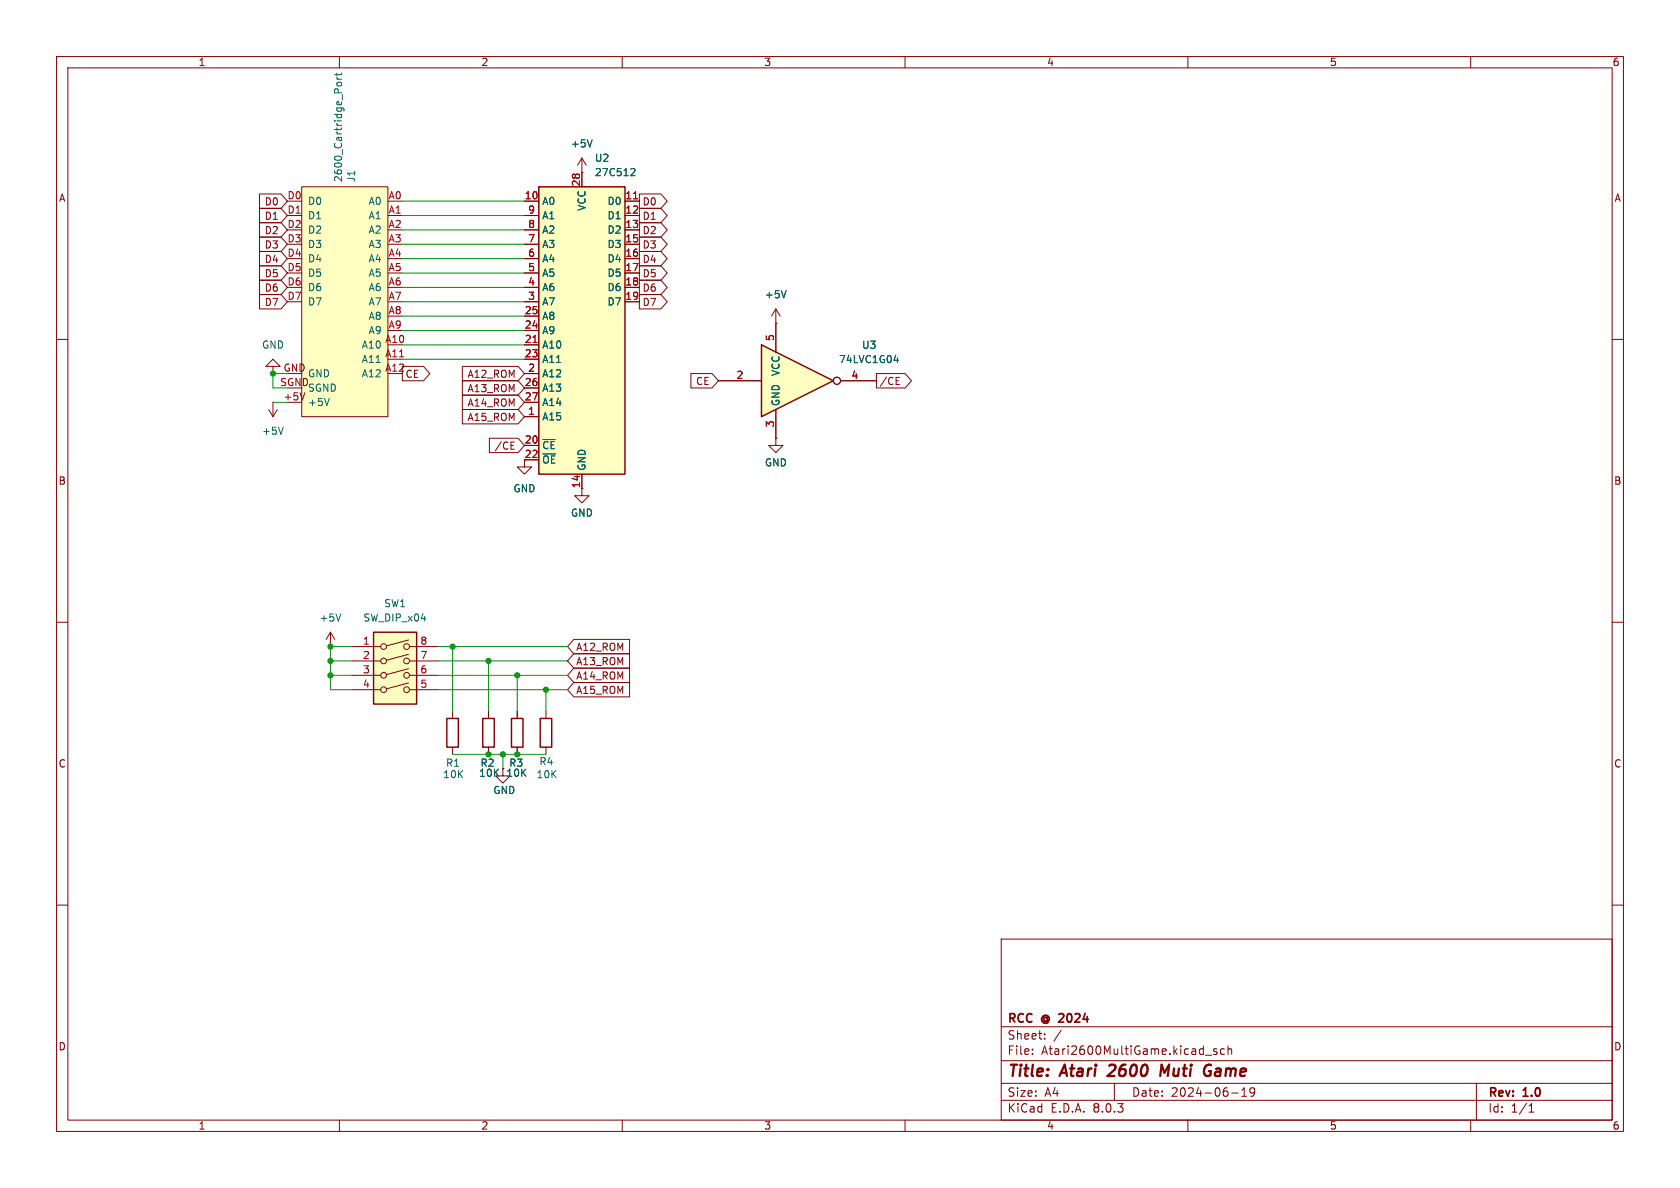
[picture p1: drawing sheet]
<svg xmlns="http://www.w3.org/2000/svg" width="297mm" height="210mm" viewBox="0 0 297 210" stroke-linecap="round" stroke-linejoin="round" font-family="sans-serif">
<g fill="none" stroke="#840000" stroke-width=".18">
<path d="M10 10h277v190h-277zM12 12h273v186h-273zM60 10v2M110 10v2M160 10v2M210 10v2M260 10v2M10 60h2M285 60h2M47.5 72.4l.8 1.3M48.3 71.1h.1M48.3 64.8h-1.3l1.3-1.3 1.2 1.3h-1.2v1.2"/>
<path d="M48.3 66h.1M48.3 71.1v2.6M49 72.4l-.7 1.3M137.2 77.5v1.2h1.2l-1.2 1.3-1.3-1.3h1.3M137.2 77.5h.1M92.7 81.3v1.3h1.3l-1.3 1.2-1.3-1.2h1.3M102.9 86.4v1.2h1.2l-1.2 1.3-1.3-1.3h1.3M10 110h2M285 110h2M80 125.7v1.3M80 132.1v1.3M88.9 135.9v1.3h1.3l-1.3 1.2-1.3-1.2h1.3"/>
<path d="M88.9 135.9h.1M96.5 125.7v1.3M96.5 132.1v1.3M10 160h2M285 160h2M177 166h108v32h-108zM60 198v2M110 198v2M160 198v2M177 194.5h108M177 191.5h108M177 187.5h108"/>
<path d="M177 181.5h108M182.5 186.3v.1M182.5 185.5v.1M184.7 183.6v.1M184.7 182.8v.1M187.6 182.1l-1.3 2M197 191.5v3M210 198v2M213.1 186.5h1.1M215.1 185.5l-.4-.1-.2 .2 .1 .2 .5 .2v.3h-.6M216.5 185.5l-.5-.1-.3 .3v.4l.2 .2h.6M217.1 185.5l.2-.1 .4 .1v.9"/>
<path d="M217.1 184.9v1.5M217.7 193.2h1.2M219.5 193.8h.9M219.5 192.7l.5-.4v1.5M221.8 192.9l-.3 .3h-.3l-.2-.3 .1-.5 .4-.1 .2 .1a.99 .99 0 0 1-.3 1.4h-.3M260 198v2M261 191.5v6.5M270.3 196.6h.9M270.3 195.5l.4-.4v1.5"/>
</g>
<path d="M197.1 189.1l-1.3 1.1h1.2M206.7 188.2l-.9 1.4-.4-1.4-.3 2M213.6 188.2l.5 .1M213.7 189.4h.4l-.1 .6-.4 .2" fill="none" stroke="#840000" stroke-width=".4"/>
<path d="M79 127h2v5.1h-2zM95.5 127h2v5.1h-2z" fill="none" stroke="#840000" stroke-width=".25"/>
<path d="M50.1 75.5l-.4 1.3" fill="none" stroke="#006464" stroke-width=".18"/>
<path d="M66 111.8h7.7v12.7h-7.7z" fill="#ffffc2"/>
<g fill="none" stroke="#840000" stroke-width=".18">
<path d="M58.4 114.3h.1M58.4 111.8l-.7 1.2M58.4 111.8v2.5M58.4 111.8l.8 1.2M62.2 114.3h5.1M62.2 116.8h5.1M62.2 119.4h5.1M72.2 118.2l-3.9 1.1M72.2 115.7l-3.9 1M72.2 113.1l-3.9 1.1M72.4 114.3h5.1M72.4 116.8h5.1"/>
<path d="M72.4 119.4h5.1M62.2 121.9h5.1M72.2 120.7l-3.9 1.1M72.4 121.9h5.1"/>
<circle cx="67.8" cy="119.4" r=".51"/>
<circle cx="67.8" cy="116.8" r=".51"/>
<circle cx="67.8" cy="114.3" r=".51"/>
<circle cx="71.9" cy="116.8" r=".51"/>
<circle cx="71.9" cy="114.3" r=".51"/>
<circle cx="71.9" cy="119.4" r=".51"/>
<circle cx="67.8" cy="121.9" r=".51"/>
<circle cx="71.9" cy="121.9" r=".51"/>
</g>
<path d="M66 111.8h7.7v12.7h-7.7z" fill="none" stroke="#840000" stroke-width=".25"/>
<path d="M60.2 108.5l-.4 1.3" fill="none" stroke="#006464" stroke-width=".18"/>
<path d="M134.6 61l12.7 6.3-12.7 6.4z" fill="#ffffc2"/>
<path d="M134.6 61l12.7 6.3-12.7 6.4zM85.3 127h2.1v5.1h-2.1zM90.4 127h2.1v5.1h-2.1z" fill="none" stroke="#840000" stroke-width=".25"/>
<g fill="none" stroke="#840000" stroke-width=".18">
<path d="M137.2 57.2h.1M137.2 54.6v7.6M137.2 54.6l.7 1.3M137.2 54.6l-.8 1.3M127 67.3h7.6M137.2 72.4v5.1M148.6 67.3h6.3M86.4 125.7v1.3M86.4 132.1v1.3M91.4 125.7v1.3M91.4 132.1v1.3"/>
<circle cx="148" cy="67.3" r=".63"/>
</g>
<path d="M139 51.4l-.4 1.2M158.1 63.7h.7M158.7 63.3v.8" fill="none" stroke="#006464" stroke-width=".18"/>
<path d="M53.3 33h15.3v40.7h-15.3z" fill="#ffffc2"/>
<path d="M50.8 38.1h2.5M53.3 33h15.3v40.7h-15.3zM68.6 38.1h2.5M102.9 30.5h.1M102.9 27.9l-.8 1.3M102.9 27.9v2.6M102.9 27.9l.7 1.3" fill="none" stroke="#840000" stroke-width=".18"/>
<path d="M59.5 12.9v.5M59.5 13.6l.3 .4M59.5 14h.9M59.6 14.7l.6-.2 .1 .2 .1 .3-.2 .2h-.4l-.3-.2zM60.4 12.9l-.2 .3h-1.1M104.7 24.7l-.4 1.3M58.2 70.4l-.4 1.3" fill="none" stroke="#006464" stroke-width=".18"/>
<path d="M53.9 69.4l-.4 1.3" fill="none" stroke="#a90000" stroke-width=".18"/>
<path d="M95.2 33h15.3v50.8h-15.3z" fill="#ffffc2"/>
<path d="M95.2 33h15.3v50.8h-15.3z" fill="none" stroke="#840000" stroke-width=".25"/>
<g fill="none" stroke="#840000" stroke-width=".18">
<path d="M45.9 36.8h3.8l1.1 1.3-1.1 1.3h-3.8zM45.9 39.4h3.8l1.1 1.2-1.1 1.3h-3.8zM45.9 34.3h3.8l1.1 1.3-1.1 1.2h-3.8zM92.7 35.6h2.5M92.7 38.1h2.5M102.9 30.5h.1M102.9 30.5v2.5M110.5 35.6h2.5M110.5 38.1h2.5M113 34.3h3.8l1.2 1.3-1.2 1.2h-3.8zM113 36.8h3.8l1.2 1.3-1.2 1.3h-3.8zM113 39.4h3.8l1.2 1.2-1.2 1.3h-3.8z"/>
<path d="M45.9 52.1h3.8l1.1 1.2-1.1 1.3h-3.8zM45.9 47h3.8l1.1 1.3-1.1 1.2h-3.8zM45.9 44.4h3.8l1.1 1.3-1.1 1.3h-3.8zM45.9 41.9h3.8l1.1 1.3-1.1 1.3h-3.8zM45.9 49.5h3.8l1.1 1.3-1.1 1.3h-3.8zM92.7 40.6h2.5M92.7 43.2h2.5M92.7 45.7h2.5M92.7 48.3h2.5M92.7 50.8h2.5M92.7 53.3h2.5M92.7 58.4h2.5"/>
<path d="M92.7 55.9h2.5M110.5 40.6h2.5M110.5 43.2h2.5M110.5 45.7h2.5M110.5 48.3h2.5M110.5 50.8h2.5M110.5 53.3h2.5M113 44.4h3.8l1.2 1.3-1.2 1.3h-3.8zM113 47h3.8l1.2 1.3-1.2 1.2h-3.8zM113 41.9h3.8l1.2 1.3-1.2 1.3h-3.8zM113 49.5h3.8l1.2 1.3-1.2 1.3h-3.8zM113 52.1h3.8l1.2 1.2-1.2 1.3h-3.8z"/>
<path d="M137.2 57.2h.1M137.2 57.2v5M71.1 64.8h3.8l1.1 1.2-1.1 1.3h-3.8zM81.7 69.8h9.9l1.1 1.3-1.1 1.3h-9.9zM81.7 72.4h9.9l1.1 1.3-1.1 1.2h-9.9zM81.7 64.8h9.9l1.1 1.2-1.1 1.3h-9.9zM81.7 67.3h9.9l1.1 1.3-1.1 1.3h-9.9zM86.5 77.5h5.1l1.1 1.2-1.1 1.3h-5.1zM90.3 78.7h.5M90.3 79.4h.6M90.3 78.1h.6M92.7 73.7h2.5"/>
<path d="M92.7 66h2.5M92.7 78.7h2.5M92.7 61h2.5M92.7 63.5h2.5M92.7 68.6h2.5M92.7 71.1h2.5M122.1 66h3.8l1.1 1.3-1.1 1.3h-3.8zM127 67.3h7.6M137.2 77.5h.1M137.2 72.4v5.1M148.6 67.3h6.3M154.9 66h5.1l1.1 1.3-1.1 1.3h-5.1z"/>
<path d="M158.4 67.3h.4M158.4 68h.6M158.4 66.7h.6M92.7 81.3h2.5M102.9 83.8v2.6M101.4 115.6h9.9v2.5h-9.9l-1.1-1.3zM101.4 118.1h9.9v2.6h-9.9l-1.1-1.3zM101.4 113h9.9v2.6h-9.9l-1.1-1.3zM86.4 125.7v1.3M86.4 132.1v1.3M88.9 135.9h.1M91.4 125.7v1.3"/>
<path d="M91.4 132.1v1.3M101.4 120.6h9.9v2.6h-9.9l-1.1-1.3z"/>
<circle cx="148" cy="67.3" r=".63"/>
</g>
<path d="M112 35.1h.7M94.2 60.5h.7" fill="none" stroke="#a90000" stroke-width=".18"/>
<path d="M104.7 24.7l-.4 1.3M111.7 29.8l.4 .1 .2 .3-.8 .9h.8M139 51.4l-.4 1.2M158.1 63.7h.7M158.7 63.3v.8" fill="none" stroke="#006464" stroke-width=".18"/>
<g fill="none" stroke="#009600" stroke-width=".18">
<path d="M71.1 35.6h21.6M71.1 38.1h21.6M71.1 43.2h21.6M71.1 48.3h21.6M71.1 45.7h21.6M71.1 40.6h21.6M71.1 53.3h21.6M71.1 55.9h21.6M71.1 50.8h21.6M71.1 58.4h21.6M48.3 71.1h2.5M50.8 66h-2.5v2.6h2.5"/>
<path d="M71.1 61h21.6M71.1 63.5h21.6M58.4 116.8h3.8M58.4 119.4h3.8M62.2 114.3h-3.8v7.6h3.8M77.5 116.8h22.8M77.5 119.4h22.8M77.5 114.3h22.8M80 114.3v11.4M86.4 116.8v8.9M91.4 119.4v6.3M77.5 121.9h22.8"/>
<path d="M80 133.4h16.5M88.9 133.4v2.5M96.5 121.9v3.8"/>
</g>
<g fill="#009600" stroke="#009600" stroke-width=".18">
<circle cx="80" cy="114.3" r=".46"/>
<circle cx="86.4" cy="116.8" r=".46"/>
<circle cx="88.9" cy="133.4" r=".46"/>
<circle cx="86.4" cy="133.4" r=".46"/>
<circle cx="91.4" cy="133.4" r=".46"/>
<circle cx="58.4" cy="119.4" r=".46"/>
<circle cx="58.4" cy="114.3" r=".46"/>
<circle cx="58.4" cy="116.8" r=".46"/>
<circle cx="48.3" cy="66" r=".46"/>
<circle cx="96.5" cy="121.9" r=".46"/>
<circle cx="91.4" cy="119.4" r=".46"/>
</g>
<g font-size="2.8" fill="#840000">
<text x="178" y="190.9">Title:</text>
<text x="187.7" y="190.9">Atari</text>
<text x="196.8" y="190.9">2600</text>
<text x="206.8" y="190.9">Muti</text>
<text x="215.3" y="190.9">Game</text>
</g>
<g font-size="2.1" fill="#840000">
<text x="178" y="184">Sheet:</text>
<text x="178" y="181.2">RCC</text>
<text x="184.2" y="181.2">@ 2024</text>
<text x="178" y="186.7">File:</text>
<text x="184.1" y="186.7">Atari2600MultiGame.kicad_sch</text>
<text x="178" y="196.9">KiCad</text>
<text x="178" y="194.1">Size:</text>
<text x="184.7" y="194.1">A4</text>
<text x="185.7" y="196.9">E.D.A.</text>
<text x="193.3" y="196.9">8.0.3</text>
<text x="200" y="194.1">Date:</text>
<text x="207" y="194.1">2024-06-19</text>
<text x="263" y="194.3">Rev:</text>
<text x="263" y="196.9">Id:</text>
<text x="267.1" y="196.9">1/1</text>
<text x="269.4" y="194.3">1.0</text>
</g>
<g font-size="1.8" fill="#840000">
<text x="35" y="11.9">1</text>
<text x="85" y="11.9">2</text>
<text x="135" y="11.9">3</text>
<text x="185" y="11.9">4</text>
<text x="235" y="11.9">5</text>
<text x="285" y="11.9">6</text>
<text x="10.3" y="35.9">A</text>
<text x="285.3" y="35.9">A</text>
<text x="46.7" y="39.1">D1</text>
<text x="46.7" y="41.6">D2</text>
<text x="46.7" y="36.5">D0</text>
<text x="113.5" y="36.5">D0</text>
<text x="113.5" y="39.1">D1</text>
<text x="113.5" y="41.6">D2</text>
<text x="46.7" y="46.7">D4</text>
<text x="46.7" y="44.1">D3</text>
<text x="113.5" y="46.7">D4</text>
<text x="113.5" y="44.1">D3</text>
<text x="46.7" y="49.2">D5</text>
<text x="46.7" y="51.8">D6</text>
<text x="113.5" y="49.2">D5</text>
<text x="113.5" y="51.8">D6</text>
<text x="46.7" y="54.3">D7</text>
<text x="113.5" y="54.3">D7</text>
<text x="71.6" y="67">CE</text>
<text x="82.6" y="67">A12_ROM</text>
<text x="82.6" y="69.5">A13_ROM</text>
<text x="122.9" y="68.3">CE</text>
<text x="155.4" y="68.3">/CE</text>
<text x="82.6" y="72.1">A14_ROM</text>
<text x="82.6" y="74.6">A15_ROM</text>
<text x="87.3" y="79.7">/CE</text>
<text x="92.7" y="81">22</text>
<text x="10.3" y="85.9">B</text>
<text x="285.3" y="85.9">B</text>
<text x="101.8" y="117.8">A13_ROM</text>
<text x="101.8" y="115.3">A12_ROM</text>
<text x="101.8" y="122.9">A15_ROM</text>
<text x="101.8" y="120.3">A14_ROM</text>
<text x="10.3" y="135.9">C</text>
<text x="285.3" y="135.9">C</text>
<text x="10.3" y="185.9">D</text>
<text x="285.3" y="185.9">D</text>
<text x="35" y="199.9">1</text>
<text x="85" y="199.9">2</text>
<text x="135" y="199.9">3</text>
<text x="185" y="199.9">4</text>
<text x="235" y="199.9">5</text>
<text x="285" y="199.9">6</text>
</g>
<g font-size="1.8" fill="#006464">
<text x="100.8" y="26.3">+5V</text>
<text x="105.1" y="28.8">U2</text>
<text x="60.7" y="32.3" transform="rotate(-90 60.7 32.3)">2600_Cartridge_Port</text>
<text x="63" y="32.3" transform="rotate(-90 63 32.3)">J1</text>
<text x="105.1" y="31.3">27C512</text>
<text x="54.4" y="36.4">D0</text>
<text x="54.4" y="39">D1</text>
<text x="54.4" y="41.5">D2</text>
<text x="65.1" y="36.4">A0</text>
<text x="65.1" y="39">A1</text>
<text x="65.1" y="41.5">A2</text>
<text x="95.8" y="36.4">A0</text>
<text x="95.8" y="41.5">A2</text>
<text x="95.8" y="39">A1</text>
<text x="103.7" y="37.4" transform="rotate(-90 103.7 37.4)">VCC</text>
<text x="107.3" y="36.4">D0</text>
<text x="107.3" y="39">D1</text>
<text x="107.3" y="41.5">D2</text>
<text x="54.4" y="44">D3</text>
<text x="54.4" y="46.6">D4</text>
<text x="65.1" y="44">A3</text>
<text x="65.1" y="46.6">A4</text>
<text x="95.8" y="46.6">A4</text>
<text x="95.8" y="44">A3</text>
<text x="107.3" y="44">D3</text>
<text x="107.3" y="46.6">D4</text>
<text x="54.4" y="49.1">D5</text>
<text x="54.4" y="51.7">D6</text>
<text x="65.1" y="49.1">A5</text>
<text x="65.1" y="51.7">A6</text>
<text x="95.8" y="51.7">A6</text>
<text x="95.8" y="49.1">A5</text>
<text x="107.3" y="49.1">D5</text>
<text x="107.3" y="51.7">D6</text>
<text x="135.1" y="52.9">+5V</text>
<text x="54.4" y="54.2">D7</text>
<text x="65.1" y="54.2">A7</text>
<text x="65.1" y="56.7">A8</text>
<text x="65.1" y="59.3">A9</text>
<text x="95.8" y="59.3">A9</text>
<text x="95.8" y="56.7">A8</text>
<text x="95.8" y="54.2">A7</text>
<text x="107.3" y="54.2">D7</text>
<text x="46.2" y="61.8">GND</text>
<text x="63.9" y="61.8">A10</text>
<text x="63.9" y="64.4">A11</text>
<text x="95.8" y="61.8">A10</text>
<text x="95.8" y="64.4">A11</text>
<text x="148.2" y="64.4">74LVC1G04</text>
<text x="152.3" y="61.9">U3</text>
<text x="54.4" y="72">+5V</text>
<text x="54.4" y="69.4">SGND</text>
<text x="63.9" y="66.9">A12</text>
<text x="95.8" y="66.9">A12</text>
<text x="95.8" y="69.4">A13</text>
<text x="95.8" y="72">A14</text>
<text x="138" y="71.9" transform="rotate(-90 138 71.9)">GND</text>
<text x="138" y="66.6" transform="rotate(-90 138 66.6)">VCC</text>
<text x="46.2" y="77.1">+5V</text>
<text x="95.8" y="74.5">A15</text>
<text x="95.8" y="79.6">~{CE}</text>
<text x="95.8" y="82.1">~{OE}</text>
<text x="103.7" y="83.3" transform="rotate(-90 103.7 83.3)">GND</text>
<text x="135.1" y="82.7">GND</text>
<text x="90.7" y="87.2">GND</text>
<text x="100.8" y="91.5">GND</text>
<text x="67.8" y="107.5">SW1</text>
<text x="56.4" y="110.1">+5V</text>
<text x="64.2" y="110.1">SW_DIP_x04</text>
<text x="78.2" y="137.8">10K</text>
<text x="78.7" y="135.7">R1</text>
<text x="84.6" y="137.5">10K</text>
<text x="84.8" y="135.7">R2</text>
<text x="89.4" y="137.5">10K</text>
<text x="89.9" y="135.7">R3</text>
<text x="94.8" y="137.8">10K</text>
<text x="95.3" y="135.5">R4</text>
<text x="87.1" y="140.6">GND</text>
</g>
<g font-size="1.8" fill="#a90000">
<text x="50.7" y="35.3">D0</text>
<text x="68.6" y="35.3">A0</text>
<text x="92.7" y="35.3">10</text>
<text x="102.6" y="33.1" transform="rotate(-90 102.6 33.1)">28</text>
<text x="110.4" y="35.3">11</text>
<text x="50.7" y="37.8">D1</text>
<text x="50.7" y="40.4">D2</text>
<text x="68.6" y="37.8">A1</text>
<text x="68.6" y="40.4">A2</text>
<text x="93.3" y="40.4">8</text>
<text x="93.3" y="37.8">9</text>
<text x="110.4" y="37.8">12</text>
<text x="110.4" y="40.4">13</text>
<text x="50.7" y="42.9">D3</text>
<text x="50.7" y="45.5">D4</text>
<text x="68.6" y="42.9">A3</text>
<text x="68.6" y="45.5">A4</text>
<text x="93.3" y="45.5">6</text>
<text x="93.3" y="42.9">7</text>
<text x="110.4" y="42.9">15</text>
<text x="110.4" y="45.5">16</text>
<text x="50.7" y="48">D5</text>
<text x="50.7" y="50.5">D6</text>
<text x="50.7" y="53.1">D7</text>
<text x="68.6" y="48">A5</text>
<text x="68.6" y="50.5">A6</text>
<text x="68.6" y="53.1">A7</text>
<text x="93.3" y="53.1">3</text>
<text x="93.3" y="50.5">4</text>
<text x="93.3" y="48">5</text>
<text x="110.4" y="48">17</text>
<text x="110.4" y="50.5">18</text>
<text x="110.4" y="53.1">19</text>
<text x="68.6" y="55.6">A8</text>
<text x="68.6" y="58.2">A9</text>
<text x="92.7" y="58.2">24</text>
<text x="92.7" y="55.6">25</text>
<text x="50" y="65.8">GND</text>
<text x="68" y="60.7">A10</text>
<text x="68" y="63.2">A11</text>
<text x="68" y="65.8">A12</text>
<text x="92.7" y="60.7">21</text>
<text x="92.7" y="63.2">23</text>
<text x="93.3" y="65.8">2</text>
<text x="136.9" y="60.4" transform="rotate(-90 136.9 60.4)">5</text>
<text x="49.4" y="68.3">SGND</text>
<text x="50" y="70.9">+5V</text>
<text x="54.4" y="66.9">GND</text>
<text x="92.7" y="68.3">26</text>
<text x="92.7" y="70.9">27</text>
<text x="130.1" y="67.1">2</text>
<text x="150.4" y="67.1">4</text>
<text x="93.3" y="73.4">1</text>
<text x="136.9" y="75.6" transform="rotate(-90 136.9 75.6)">3</text>
<text x="92.7" y="78.5">20</text>
<text x="102.6" y="86.4" transform="rotate(-90 102.6 86.4)">14</text>
<text x="64.1" y="114">1</text>
<text x="64.1" y="116.6">2</text>
<text x="64.1" y="119.1">3</text>
<text x="74.2" y="119.1">6</text>
<text x="74.2" y="116.6">7</text>
<text x="74.2" y="114">8</text>
<text x="64.1" y="121.7">4</text>
<text x="74.2" y="121.7">5</text>
</g>
</svg>
